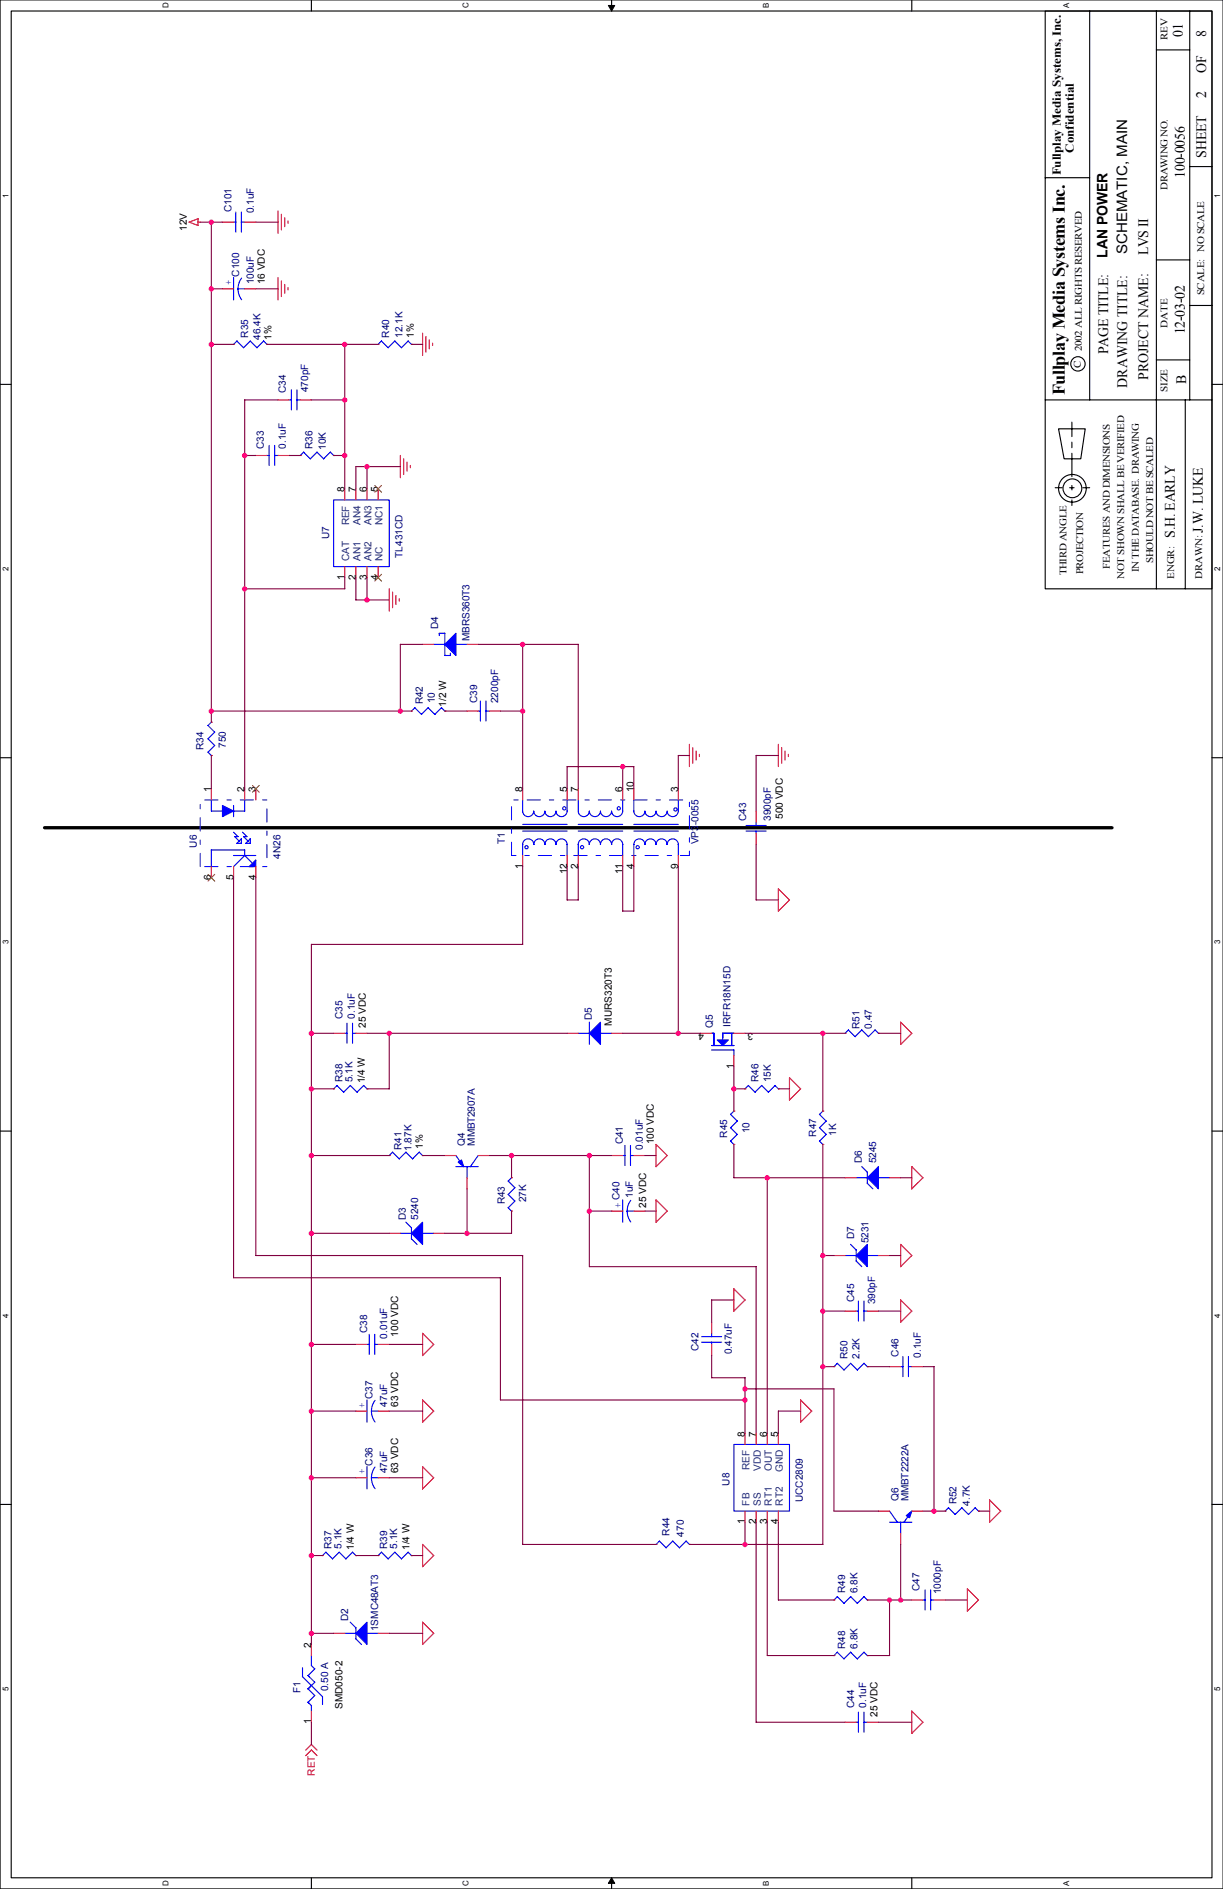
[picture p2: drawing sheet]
<svg xmlns="http://www.w3.org/2000/svg" width="279mm" height="432mm" viewBox="0 0 279 432" stroke-linecap="round" stroke-linejoin="round" font-family="sans-serif">
<path d="M0 0h279.4v431.8h-279.4zM2.6 2.5h274.3v426.7h-274.3z" fill="none" stroke="#000" stroke-width=".25"/>
<g fill="#fff">
<path d="M.3 385.6h2v1h-2z"/>
<path d="M277.1 385.6h2.1v1h-2.1z"/>
</g>
<path d="M0 343.9h2.6M276.9 343.9h2.5" fill="none" stroke="#000" stroke-width=".25"/>
<g fill="#fff">
<path d="M.3 300.2h2v1h-2z"/>
<path d="M277.1 300.2h2.1v1h-2.1z"/>
</g>
<path d="M0 258.6h2.6M276.9 258.6h2.5" fill="none" stroke="#000" stroke-width=".25"/>
<g fill="#fff">
<path d="M.3 214.9h2v1h-2z"/>
<path d="M277.1 214.9h2.1v1h-2.1z"/>
</g>
<path d="M0 173.2h2.6M276.9 173.2h2.5" fill="none" stroke="#000" stroke-width=".25"/>
<g fill="#fff">
<path d="M.3 129.5h2v1h-2z"/>
<path d="M277.1 129.5h2.1v1h-2.1z"/>
</g>
<path d="M0 87.9h2.6M276.9 87.9h2.5" fill="none" stroke="#000" stroke-width=".25"/>
<g fill="#fff">
<path d="M.3 44.2h2v1h-2z"/>
<path d="M277.1 44.2h2.1v1h-2.1z"/>
<path d="M36.9 429.9h2v1.2h-2z"/>
<path d="M36.9 .6h2v1.3h-2z"/>
<path d="M105.4 429.9h2.1v1.2h-2.1z"/>
<path d="M105.4 .6h2.1v1.3h-2.1z"/>
</g>
<path d="M71.1 0v2.5M71.1 429.2v2.6" fill="none" stroke="#000" stroke-width=".25"/>
<g fill="#fff">
<path d="M174 429.9h2v1.2h-2z"/>
<path d="M174 .7h2v1.2h-2z"/>
</g>
<path d="M139.7 0v2.5M139.7 429.2v2.6" fill="none" stroke="#000" stroke-width=".25"/>
<path d="M139 1.2h1.4l-.7 1.3zM139.7 429.2l.7 1.3h-1.4z" fill="#000" stroke="#000" stroke-width=".23"/>
<g fill="#fff">
<path d="M242.6 429.9h2v1.2h-2z"/>
<path d="M242.6 .7h2v1.2h-2z"/>
</g>
<g fill="none" stroke="#000" stroke-width=".25">
<path d="M208.3 0v2.5M238.8 2.5h38.1v88.9h-38.1zM248.9 2.5v88.9M264.2 2.5v132.1M264.2 11.4h7.6M271.8 2.5v88.9M271.8 38.1h5.1M238.8 40.6h10.1M264.2 59.4h7.6M271.8 69.8h5.1M238.8 91.4v43.2h38.1v-43.2M241.8 98h6.1l-1 6.9h-3.8z"/>
<path d="M244.9 96.5v3.3M264.2 82.3h7.6M270.8 91.4v43.2M241.1 111.5h1.5M244.4 111.5h1M244.9 101.1v1.2M244.9 103.6v5.3M244.9 111v1M244.9 114.3v1.2M247.4 111.5h1.5M208.3 429.2v2.6"/>
<circle cx="246.3" cy="83.2" r="1.64"/>
<circle cx="245" cy="111.6" r="2.15"/>
<circle cx="245" cy="111.6" r="3.2"/>
</g>
<path d="M10.2 189.2h243.8" fill="none" stroke="#000" stroke-width=".76"/>
<g fill="none" stroke="#f00" stroke-width=".25">
<path d="M45.2 50v1.6M45.2 50.8h.6M45.3 50l-2.1 .8 2 .7M50.8 50.8h2.6M55.9 50.8h2.5M63.5 48.2v5.1M64.3 49v3.6M65 49.8v2M65.8 50.5v.5M50.8 66h2.6M53.4 78.7h.1M55.9 66h2.5"/>
<path d="M61 78.7h.1M63.5 63.5v5.1M64.3 64.2v3.6M65 65v2.1M65.8 65.7v.6M86.4 78.7h.1M94 78.7h.1M96.5 76.2v5.1M97.3 76.9v3.6M98.1 77.7v2.1M98.8 78.4v.6M63.5 91.4h2.6"/>
<path d="M68.6 91.4h2.5M58.4 104.1h2.6M63.5 104.1h2.6M68.6 104.1h.1M76.2 104.1h.1M78.8 111.7v2.6M81.3 111.7v2.6M83.8 111.7v2.6M86.4 111.7v2.6M91.5 104.1v5.1M92.2 104.9v3.5M93 105.6v2.1"/>
<path d="M93.7 106.4v.5M78.8 129.5v2.6M81.3 129.5v2.6M83.8 129.5v2.6M86.4 129.5v2.6M88.9 134.6v5.1M89.7 135.3v3.6M90.4 136.1v2.1M91.2 136.9v.5M96.5 147.3h2.6M106.7 147.3h2.5M48.3 172.7h.1"/>
<path d="M48.3 165.1h.1M94 162.5h.1M101.6 162.5h.1M106.7 162.5h2.5M111.8 162.5h2.5M157.5 170.1v5.1M158.3 170.9v3.6M159 171.7v2M159.8 172.4v.6M177.8 170.1v5.1M178.6 170.9v3.6M179.3 171.7v2"/>
<path d="M180.1 172.4v.6M48.3 180.3v2.6M48.3 198.1v2.5M53.4 198.1v2.5M55.9 180.3v2.6M58.4 180.3v2.6M58.4 198.1v2.5M119.4 180.3v2.6M119.4 195.6v2.5M129.6 180.3v2.6M129.6 195.6v2.5M132.1 180.3v2.6"/>
<path d="M132.1 195.6v2.5M142.3 180.3v2.6M142.3 195.6v2.5M144.8 180.3v2.6M144.8 195.6v2.5M155 180.3v2.6M155 195.6v2.5M172.7 185.4v2.5M172.7 190.5v2.5M177.8 208.3v-5.1l2.6 2.5-2.6 2.6M76.2 236.2h2.6M81.3 236.2h2.5"/>
<path d="M129.6 236.2h2.5M139.7 236.2h2.6M160 236.2h2.6M167.7 236.2h2.5M193.1 236.2h.1M200.7 236.2h.1M208.3 236.2l-2.6 2.6M208.3 236.2l-2.5-2.6v5.1M76.2 248.9h.1M83.8 248.9h.1M167.7 254h.1M167.7 241.3v2.5"/>
<path d="M170.2 248.9h.1M177.8 248.9h.1M182.9 248.9l-2.6 2.6M182.9 248.9l-2.5-2.6v5.1M188 254h.1M88.9 264.1h.1M96.5 264.1h.1M101.6 264.1h2.6M106.7 269.2v2.6M109.2 264.1h2.6M116.9 276.8h.1M116.9 269.2h.1"/>
<path d="M139.7 264.1h2.6M139.7 276.8h2.6M144.8 264.1h2.5M144.8 276.8h2.5M149.9 266.7v-5.1l2.5 2.6-2.5 2.5M149.9 274.3v5.1l2.5-2.6M149.9 274.3l2.5 2.6M167.7 261.6h.1M188 261.6h.1M193.1 269.2h2.5M203.2 269.2h2.6M208.3 271.8v-5.1l2.6 2.5-2.6 2.6"/>
<path d="M88.9 281.9h2.6M99.1 281.9h2.5M167.7 299.7v-5.1l2.5 2.6-2.6 2.5M190.5 287h2.6M193.1 299.7h2.5M198.1 299.7h2.6M200.7 287h2.5M205.8 284.4v5.1M205.8 284.5l2.5 2.5M208.3 299.7l-2.6 2.6M208.3 287l-2.6 2.6M208.3 299.7l-2.5-2.6v5.1"/>
<path d="M81.3 307.3h2.5M86.4 307.3h2.5M96.5 309.9v-5.1l2.6 2.5-2.6 2.6M162.6 302.2v2.6M162.6 307.3v2.6M190.5 312.4h.1M198.1 312.4h.1M203.2 312.4h2.6M208.3 312.4h2.5M81.3 337.8h2.5M81.3 322.6h2.5M86.4 337.8h2.5"/>
<path d="M86.4 322.6h2.5M96.5 325.1v-5.1l2.6 2.6-2.6 2.5M96.5 335.2l2.6 2.6-2.6 2.5zM170.2 327.6v2.6M172.7 327.6v2.6M175.3 327.6v2.6M177.8 327.6v2.6M182.9 325.1v-5.1l2.5 2.6-2.5 2.5M73.7 355.6h.1M81.3 355.6h.1M86.4 355.6h.1M94 355.6h.1"/>
<path d="M96.5 358.1v-5.1l2.6 2.6-2.6 2.5M149.9 353h.1M157.5 353h.1M170.2 345.4v2.6M172.7 345.4v2.6M175.3 345.4v2.6M177.8 345.4v2.6M200.7 345.4h2.5M205.8 350.5v2.5M208.3 345.4h2.5M215.9 345.4h.1M223.5 345.4h.1"/>
<path d="M226.1 348v-5.1l2.5 2.5-2.5 2.6M71.1 375.9v2.5M76.2 373.4h2.6M86.4 373.4h2.5M96.5 370.8v5.1l2.6-2.5-2.6-2.6M190.5 378.4h.1M190.5 365.7h.1M198.1 378.4h.1M198.1 365.7h.1M208.3 365.7h2.5M213.4 365.7h2.5M221 368.3v-5.1l2.6 2.6-2.6 2.5"/>
<path d="M71.1 391.1v2.6M193.1 393.7h2.5M198.1 393.7h2.6M208.3 396.2v-5.1l2.6 2.6-2.6 2.5M69.8 400l1.3-1.2 1.3 1.2M69.8 401.3l1.3-1.3 1.3 1.3"/>
</g>
<g fill="none" stroke="#00f" stroke-width=".25">
<path d="M53.4 50.8h.5M53.9 48.5v4.6M55.1 50.8h.8M55.1 48.5v4.6M53.4 63.5v5.1M53.4 78.7l.7-.8 1.6 1.6M54.4 66h1.5M55.2 63.6l-.5 .9-.3 1.5 .1 1.1 .7 1.4M60.2 78l.8 .7M60.2 77.9l-1.5 1.6-1.5-1.6-1.6 1.6M86.4 78.7l.8-.8 1.5 1.6M90.2 78l1.5 1.5 1.6-1.6 .7 .8"/>
<path d="M90.2 77.9l-1.5 1.6M66.1 91.4h.5M66.6 89.1v4.6M67.8 91.4h.8M67.8 89.1v4.6M61 104.1h.5M61.5 101.8v4.6M62.7 104.1h.8M62.8 101.8v4.6M69.4 103.4l1.5 1.5M69.4 103.3l-.8 .8M72.4 103.4l1.6 1.5"/>
<path d="M72.4 103.3l-1.5 1.6M75.5 103.4l.7 .7M75.5 103.3l-1.6 1.6M76.2 114.3h12.7v15.2h-12.7zM99.1 147.3h2.5M101.6 144.7v5.1h1.3v-.5M101.6 144.8h-1.3l.1 .5M104.1 147.3h2.6M47.5 165.8l1.6 1.5-1.6 1.6 1.5 1.5M48.3 165.1l-.8 .7M49.1 170.4l-1.6 1.5 .8 .8M94.8 161.8l1.5 1.5"/>
<path d="M94.8 161.8l-.8 .7M97.8 161.8l1.6 1.5M97.8 161.8l-1.5 1.5M100.9 161.8l.7 .8M100.9 161.8l-1.6 1.5M109.2 162.5h.6M109.7 160.2v4.6M111 162.5h.8M111 160.2v4.6M48.3 182.9v2.5M53.3 195.6h5.1M53.4 184.1v2.6"/>
<path d="M53.4 190.2l1 1.1M53.6 191.2h.8M53.6 191.2l1.1 1.1M54.1 192.8h1.1M55.1 192.8v-1.1l-1 1.1M55.4 190.2l1 1.1M55.9 194.3h-7.6v3.8M55.9 182.8v2.6h-7.6M55.9 194.3v1.3M55.9 195.6l1.8 1.8M55.9 195.5l-2.5 2.6M56.4 191.2h-.8l1.1 1.1"/>
<path d="M57.2 191.7v1.1h-1zM119.4 195.6v-2.6a1.27 1.27 0 0 1 1.3-1.3 1.27 1.27 0 0 1 1.2 1.3 1.27 1.27 0 0 1 1.3-1.3 1.27 1.27 0 0 1 1.3 1.3 1.27 1.27 0 0 1 1.3-1.3 1.27 1.27 0 0 1 1.2 1.3 1.27 1.27 0 0 1 1.3-1.3 1.27 1.27 0 0 1 1.3 1.3v2.6M119.4 185.4a1.27 1.27 0 0 0 1.3 1.3 1.27 1.27 0 0 0 1.2-1.3 1.27 1.27 0 0 0 1.3 1.3 1.27 1.27 0 0 0 1.3-1.3 1.27 1.27 0 0 0 1.3 1.3 1.27 1.27 0 0 0 1.2-1.3 1.27 1.27 0 0 0 1.3 1.3 1.27 1.27 0 0 0 1.3-1.3M119.4 190h10.2M119.4 182.9v2.5M119.4 188.4h10.2M129.6 182.9v2.5M132.1 195.6v-2.6a1.27 1.27 0 0 1 1.3-1.3 1.27 1.27 0 0 1 1.2 1.3 1.27 1.27 0 0 1 1.3-1.3 1.27 1.27 0 0 1 1.3 1.3 1.27 1.27 0 0 1 1.3-1.3 1.27 1.27 0 0 1 1.2 1.3 1.27 1.27 0 0 1 1.3-1.3 1.27 1.27 0 0 1 1.3 1.3v2.6M132.1 185.4a1.27 1.27 0 0 0 1.3 1.3 1.27 1.27 0 0 0 1.2-1.3 1.27 1.27 0 0 0 1.3 1.3 1.27 1.27 0 0 0 1.3-1.3 1.27 1.27 0 0 0 1.3 1.3 1.27 1.27 0 0 0 1.2-1.3 1.27 1.27 0 0 0 1.3 1.3 1.27 1.27 0 0 0 1.3-1.3M132.1 190h10.2M132.1 188.4h10.2M132.1 182.9v2.5"/>
<path d="M142.3 182.9v2.5M144.8 195.6v-2.6a1.27 1.27 0 0 1 1.3-1.3 1.27 1.27 0 0 1 1.2 1.3 1.27 1.27 0 0 1 1.3-1.3 1.27 1.27 0 0 1 1.3 1.3 1.27 1.27 0 0 1 1.3-1.3 1.27 1.27 0 0 1 1.2 1.3 1.27 1.27 0 0 1 1.3-1.3 1.27 1.27 0 0 1 1.3 1.3v2.6M144.8 185.4a1.27 1.27 0 0 0 1.3 1.3 1.27 1.27 0 0 0 1.2-1.3 1.27 1.27 0 0 0 1.3 1.3 1.27 1.27 0 0 0 1.3-1.3 1.27 1.27 0 0 0 1.3 1.3 1.27 1.27 0 0 0 1.2-1.3 1.27 1.27 0 0 0 1.3 1.3 1.27 1.27 0 0 0 1.3-1.3M144.8 190h10.2M144.8 188.4h10.2M144.8 182.9v2.5M155 182.9v2.5M170.4 188.7h4.6M170.4 190h4.6M172.7 187.9v.8M172.7 189.9v.6M78.8 236.2h.5"/>
<path d="M79.3 233.9v4.6M80.5 236.2h.8M80.5 233.9v4.6M132.1 236.2h2.5M134.6 233.6v5.1M137.2 236.2h2.5M162.6 239h5.1M162.6 236.2h.5v2.8M165.1 236.2h2.6M165.1 236.2v1.5M167.2 236.2v2.8M193.1 236.2l.7-.8 1.6 1.6"/>
<path d="M199.9 235.4l.8 .8M199.9 235.4l-1.5 1.6-1.5-1.6-1.6 1.6M77 248.1l1.5 1.6M77 248.1l-.8 .8M80 248.1l1.6 1.6M80.1 248.1l-1.6 1.6M83.1 248.1l.8 .8M83.1 248.1l-1.5 1.6M162.6 240h5.1v1.3M166.9 257.8l1.5 1.5-1.5 1.5 .8 .8M167.7 254l-.8 .7 1.5 1.5-1.5 1.6M171 248.1l1.5 1.6"/>
<path d="M171 248.1l-.8 .8M174 248.1l1.6 1.6M174 248.1l-1.5 1.6M177.1 248.1l.7 .8M177.1 248.1l-1.6 1.6M187.2 257.8l1.6 1.5-1.6 1.5 .8 .8M188 254l-.8 .7 1.6 1.5-1.6 1.6M89.7 263.4l1.5 1.5M89.7 263.4l-.8 .7M91.2 264.9l1.6-1.5 1.5 1.5M92.7 279.4l1.3 1.2M96.6 264.2l-.8-.8-1.5 1.5"/>
<path d="M104.1 266.7h5.1M104.1 264.1l1.8 2.6M106.7 266.7v2.5M109.2 264.1l-1.8 2.6M116.1 276.1l.8 .7M116.1 273l1.5 1.6M116.1 270l1.5 1.5M116.9 269.2l-.8 .8M117.6 274.5l-1.5 1.6M117.6 271.5l-1.5 1.5M142.3 274.3v5.1M142.3 264.1h.5"/>
<path d="M142.8 261.8v4.6M143.3 276.8h1.5M144 264.1h.8M144 261.8v4.6M144.1 274.4l-.5 .9-.3 1.5 .1 1.1 .7 1.4M195.6 269.2h2.5M196.8 266.7l1.3 1.2M198.1 267.9v2.6l1.3 1.3M200.7 269.2h2.5M91.4 281.9h2.6M94 283.2l1.3 1.3M94 280.6v2.6"/>
<path d="M96.5 281.9h2.6M193 287h2.6M194.3 284.4l1.3 1.3M195.6 288.2l1.3 1.3M195.6 299.7h.5M195.6 285.7v2.6M196.1 297.4v4.6M197.4 299.7h.7M197.4 297.4v4.6M198.1 287h2.6M83.8 307.3h.6M83.8 320v5.1"/>
<path d="M84.3 305v4.6M85.6 307.3h.8M85.6 305v4.6M160.3 305.5h4.6M160.3 306.8h4.6M162.6 304.8v.8M162.6 306.8v.5M191.3 311.6l1.5 1.6 1.6-1.6 1.5 1.6M191.3 311.6l-.8 .8M198.2 312.4l-.8-.8-1.5 1.6M205.8 312.4h.5M206.3 310.1v4.6"/>
<path d="M207.5 312.4h.8M207.5 310.1v4.6M83.8 335.2v5.1M84.9 337.8h1.5M84.9 322.6h1.5M85.7 335.3l-.5 1-.3 1.5 .1 1.1 .7 1.4M85.7 320.1l-.5 .9-.3 1.6 .1 1 .7 1.5M167.7 330.2h12.7v15.2h-12.7zM74.4 354.8l1.6 1.6M74.5 354.8l-.8 .8M76 356.3l1.5-1.5 1.5 1.6M80.5 354.8l.8 .8"/>
<path d="M80.6 354.8l-1.6 1.5M86.4 355.6l.8-.8 1.5 1.6M90.2 354.8l1.5 1.6M90.2 354.8l-1.5 1.5M94 355.6l-.7-.8-1.6 1.5M149.9 353l.8-.7 1.5 1.5M156.7 352.3l.8 .8M156.8 352.3l-1.6 1.5-1.5-1.5-1.5 1.5M203.2 345.4l1.8 2.6M203.2 348h5.1M205.8 348v2.5M208.3 345.4l-1.8 2.6"/>
<path d="M216.7 344.7l1.5 1.5M216.7 344.6l-.8 .8M219.7 344.7l1.6 1.5M219.8 344.6l-1.6 1.6M222.8 344.7l.8 .7M222.8 344.6l-1.5 1.6M71.1 378.4v2.3M78.7 373.4h2.6M80 370.8l1.3 1.3v2.5l1.3 1.3M83.8 373.4h2.6M191.3 377.7l1.5 1.5M191.3 365l1.5 1.5 1.6-1.5 1.5 1.5"/>
<path d="M191.3 377.7l-.8 .7M191.3 365l-.8 .7M194.3 377.7l1.6 1.5M194.4 377.7l-1.6 1.5M197.4 377.7l.8 .8M197.4 377.7l-1.5 1.5M198.2 365.8l-.8-.8-1.5 1.5M210.8 365.7h.6M211.3 363.4v4.6M212.6 365.7h.8M212.6 363.4v4.6M69.1 383.2l4.6 4.6v1.8"/>
<path d="M69.1 381.2v2.1M70.4 389.1l.7 .8v1.2M71.1 380.7l.8 .8-1.5 1.5 1.5 1.5M71.9 384.5l-1.5 1.6 1.5 1.5-1.5 1.5M195.6 393.7h.5M196.1 391.4v4.6M197.4 393.7h.7M197.4 391.4v4.6"/>
<circle cx="120.3" cy="193.7" r=".38"/>
<circle cx="128.9" cy="184.8" r=".38"/>
<circle cx="133" cy="193.7" r=".38"/>
<circle cx="141.4" cy="184.8" r=".38"/>
<circle cx="145.7" cy="193.7" r=".38"/>
<circle cx="154.3" cy="185" r=".38"/>
</g>
<g fill="#00f" stroke="#00f" stroke-width=".25">
<path d="M207 346.4l1.3-1-.5 1.5z" fill-rule="evenodd"/>
<path d="M58.4 196.6v1.5h-1.5z" fill-rule="evenodd"/>
<path d="M50.8 184.1l2.6 1.3-2.6 1.3z" fill-rule="evenodd"/>
<path d="M163.9 237.7h2.5l-1.3 1.3z" fill-rule="evenodd"/>
<path d="M94 281.9l2.5-2.5v5.1z" fill-rule="evenodd"/>
<path d="M81.3 373.4l2.5-2.6v5.1z" fill-rule="evenodd"/>
<path d="M198.1 269.2l2.6-2.5v5.1z" fill-rule="evenodd"/>
<path d="M104.7 265.7l.7-.5 .5 1.5z" fill-rule="evenodd"/>
<path d="M134.6 236.2l2.6-2.5v5z" fill-rule="evenodd"/>
<path d="M101.6 147.3l2.6-2.5v5z" fill-rule="evenodd"/>
<path d="M198.1 284.5v5l-2.5-2.5z" fill-rule="evenodd"/>
</g>
<path d="M45.7 198.1v-15.2h15.3v15.2h-15.3M116.9 195.6v-12.7h40.6v12.7h-40.6" fill="none" stroke="#00f" stroke-width=".23" stroke-dasharray="3 2 1 2"/>
<path d="M85.6 111l1.6 1.5M87.2 111l-1.6 1.5M85.6 131.3l1.6 1.5M87.2 131.3l-1.6 1.5M57.7 179.6l1.5 1.5M59.2 179.5l-1.5 1.6M47.5 199.9l1.6 1.5M49.1 199.9l-1.6 1.5" fill="none" stroke="#804000" stroke-width=".23"/>
<g fill="none" stroke="#800040" stroke-width=".25">
<path d="M45.7 50.8h5.1M48.3 50.8v114.3M58.4 50.8h5.1M48.3 66h2.5M48.3 78.7h5.1M58.4 66h5.1M61 78.7h25.4M78.8 78.7v33M94 78.7h2.6M55.9 91.4v88.9M55.9 91.4h7.6M71.1 91.4h7.7"/>
<path d="M55.9 104.1h2.6M66.1 104.1h2.5M76.2 104.1h2.6M83.8 106.6v5.1M91.5 106.7l-10.2-.1v5.1M78.8 132v2.6h-22.9M81.3 132v5.1h7.6M83.8 132v5.1M96.6 147.3h-5.1v15.2M109.2 147.3h22.9v33M119.4 147.3v33M48.3 172.7v7.6"/>
<path d="M48.3 162.5h45.7M101.6 162.5h5.1M114.3 162.5h5.1M142.3 175.2v5.1M155 172.7h2.5M155 172.7v7.6M172.7 172.7v12.7M172.7 172.7h5.1M119.4 198.1v17.8h-48.3M129.6 180.3v-5.1h15.2v5.1M132.1 198.1v7.6h-2.5v-7.6M142.3 198.1v10.2"/>
<path d="M144.8 198.1v10.2M155 198.1v38.1M172.7 193v12.7h5.1M53.4 200.6v91.5h60.9v27.9h55.9M58.4 200.6v86.4h61v66h30.5M71.1 215.9v160M142.3 208.3h2.5M71.1 236.2h5.1M83.8 236.2h45.8M88.9 236.2v12.7h-5.1M142.3 236.2h17.8M170.2 236.2h22.9"/>
<path d="M188 236.2v17.8M200.7 236.2h5.1M71.1 248.9h5.1M167.7 248.9h2.5M167.7 243.8v10.2M177.8 248.9h2.6M71.1 264.1h17.8M96.5 264.1h5.1M106.7 271.7v10.2M111.8 264.1h27.9M116.9 276.8v5.1h-15.3M116.9 264.1v5.1"/>
<path d="M134.6 264.1v25.4h38.2M134.6 276.8h5.1M147.3 276.8h2.6M147.3 264.1h2.6M167.7 261.6v7.6h25.4M175.3 269.2v58.4M188 261.6v91.4M205.8 269.2h2.5M71.1 281.9h17.8M167.7 297.2l-5.1-.1v5.1M172.7 289.5v38.1M188 299.7h5.1"/>
<path d="M188 287h2.5M200.7 299.7h5.1M203.2 287h2.6M71.1 307.3h10.2M88.9 307.3h7.7M162.6 309.8v5.1h7.6v12.7M170.2 317.5h20.3M188 312.4h2.5M190.5 317.5v27.9h10.2M198.1 312.4h5.1M210.8 312.4h2.6M213.4 312.4v33"/>
<path d="M71.1 337.8h10.2M71.1 322.6h10.2M88.9 337.8h7.7M88.9 322.6h7.7M177.8 322.6h5.1M177.8 322.5v5.1M71.1 355.6h2.6M81.3 355.6h5.1M94 355.6h2.6M157.5 353h30.5M170.2 347.9v5.1M172.7 347.9v45.8h20.4"/>
<path d="M175.3 347.9v30.5h15.2M177.8 347.9v17.8h12.7M205.8 353v12.7M210.8 345.4h5.1M223.5 345.4h2.6M71.1 373.4h5.1M88.9 373.4h7.7M198.1 365.7h10.2M198.1 378.4h5.1M203.2 365.7v12.7M215.9 365.7h5.1M71.1 393.7v5.1"/>
<path d="M200.7 393.7h7.6"/>
</g>
<g fill="#f0f" stroke="#f0f" stroke-width=".25">
<circle cx="71.1" cy="373.4" r=".5"/>
<circle cx="71.1" cy="322.6" r=".5"/>
<circle cx="71.1" cy="307.3" r=".5"/>
<circle cx="205.7" cy="365.8" r=".5"/>
<circle cx="188" cy="236.2" r=".5"/>
<circle cx="175.3" cy="269.2" r=".5"/>
<circle cx="167.6" cy="248.9" r=".5"/>
<circle cx="134.6" cy="264.2" r=".5"/>
<circle cx="188" cy="287" r=".5"/>
<circle cx="188" cy="299.7" r=".5"/>
<circle cx="188" cy="312.4" r=".5"/>
<circle cx="170.2" cy="353.1" r=".5"/>
<circle cx="213.4" cy="345.4" r=".5"/>
<circle cx="71.1" cy="264.2" r=".5"/>
<circle cx="71.1" cy="281.9" r=".5"/>
<circle cx="116.8" cy="264.2" r=".5"/>
<circle cx="106.7" cy="281.9" r=".5"/>
<circle cx="170.2" cy="320" r=".5"/>
<circle cx="88.9" cy="236.2" r=".5"/>
<circle cx="71.1" cy="236.2" r=".5"/>
<circle cx="71.1" cy="248.9" r=".5"/>
<circle cx="154.9" cy="236.2" r=".5"/>
<circle cx="91.4" cy="162.6" r=".5"/>
<circle cx="119.4" cy="162.6" r=".5"/>
<circle cx="119.4" cy="147.3" r=".5"/>
<circle cx="83.8" cy="137.2" r=".5"/>
<circle cx="55.9" cy="134.6" r=".5"/>
<circle cx="83.8" cy="106.7" r=".5"/>
<circle cx="78.7" cy="104.1" r=".5"/>
<circle cx="78.7" cy="91.4" r=".5"/>
<circle cx="78.7" cy="78.7" r=".5"/>
<circle cx="48.3" cy="162.6" r=".5"/>
<circle cx="48.3" cy="78.7" r=".5"/>
<circle cx="55.9" cy="104.1" r=".5"/>
<circle cx="203.2" cy="365.8" r=".5"/>
<circle cx="142.2" cy="175.3" r=".5"/>
<circle cx="71.1" cy="355.6" r=".5"/>
<circle cx="71.1" cy="337.8" r=".5"/>
<circle cx="134.6" cy="276.9" r=".5"/>
<circle cx="170.2" cy="317.5" r=".5"/>
<circle cx="48.3" cy="66" r=".5"/>
<circle cx="48.3" cy="50.8" r=".5"/>
</g>
<text font-size="4.1" x="243.3" y="90.4" transform="rotate(-90 243.3 90.4)">Fullplay Media Systems Inc.</text>
<g font-size="3.3">
<text x="270.2" y="8.4" transform="rotate(-90 270.2 8.4)">01</text>
<text x="275.5" y="8.4" transform="rotate(-90 275.5 8.4)">8</text>
<text x="275.5" y="16.7" transform="rotate(-90 275.5 16.7)">OF</text>
<text x="275.5" y="22.3" transform="rotate(-90 275.5 22.3)">2</text>
<text x="270.7" y="40.6" transform="rotate(-90 270.7 40.6)">100-0056</text>
<text x="275.5" y="36" transform="rotate(-90 275.5 36)">SHEET</text>
<text x="253" y="58.9" transform="rotate(-90 253 58.9)">LAN POWER</text>
<text x="257.5" y="58.1" transform="rotate(-90 257.5 58.1)">SCHEMATIC, MAIN</text>
<text x="262.3" y="58.4" transform="rotate(-90 262.3 58.4)">LVS II</text>
<text x="270.7" y="76.4" transform="rotate(-90 270.7 76.4)">12-03-02</text>
<text x="253.2" y="81" transform="rotate(-90 253.2 81)">PAGE TITLE:</text>
<text x="257.5" y="88.6" transform="rotate(-90 257.5 88.6)">DRAWING TITLE:</text>
<text x="262.3" y="86.8" transform="rotate(-90 262.3 86.8)">PROJECT NAME:</text>
<text x="271" y="87.9" transform="rotate(-90 271 87.9)">B</text>
<text x="268.4" y="122.9" transform="rotate(-90 268.4 122.9)">S.H. EARLY</text>
<text x="274.8" y="121.9" transform="rotate(-90 274.8 121.9)">J.W. LUKE</text>
</g>
<g font-size="2.8">
<text x="245.3" y="34.9" transform="rotate(-90 245.3 34.9)">Confidential</text>
<text x="242.3" y="40.1" transform="rotate(-90 242.3 40.1)">Fullplay Media Systems, Inc.</text>
</g>
<g font-size="2.3">
<text x="266.7" y="9.1" transform="rotate(-90 266.7 9.1)">REV</text>
<text x="266.7" y="43.4" transform="rotate(-90 266.7 43.4)">DRAWING NO.</text>
<text x="42.7" y="52.8" transform="rotate(-90 42.7 52.8)">12V</text>
<text x="60.5" y="65" transform="rotate(-90 60.5 65)">16 VDC</text>
<text x="275.1" y="67.5" transform="rotate(-90 275.1 67.5)">SCALE: NO SCALE</text>
<text x="62" y="77.7" transform="rotate(-90 62 77.7)">1%</text>
<text x="94.5" y="77.2" transform="rotate(-90 94.5 77.2)">1%</text>
<text x="266.7" y="74.9" transform="rotate(-90 266.7 74.9)">DATE</text>
<text x="247.2" y="80.2" transform="rotate(-90 247.2 80.2)">2002 ALL RIGHTS RESERVED</text>
<text x="246.9" y="84.1" transform="rotate(-90 246.9 84.1)">C</text>
<text x="266.7" y="89.6" transform="rotate(-90 266.7 89.6)">SIZE</text>
<text x="78.7" y="112.5" transform="rotate(-90 78.7 112.5)">8</text>
<text x="81.3" y="112.5" transform="rotate(-90 81.3 112.5)">7</text>
<text x="83.8" y="112.5" transform="rotate(-90 83.8 112.5)">6</text>
<text x="86.4" y="112.5" transform="rotate(-90 86.4 112.5)">5</text>
<text x="243.6" y="131.6" transform="rotate(-90 243.6 131.6)">THIRD ANGLE</text>
<text x="247.4" y="131.3" transform="rotate(-90 247.4 131.3)">PROJECTION</text>
<text x="253.5" y="130" transform="rotate(-90 253.5 130)">FEATURES AND DIMENSIONS</text>
<text x="260.1" y="130.8" transform="rotate(-90 260.1 130.8)">IN THE DATABASE. DRAWING</text>
<text x="263.4" y="128.8" transform="rotate(-90 263.4 128.8)">SHOULD NOT BE SCALED</text>
<text x="78.7" y="132.6" transform="rotate(-90 78.7 132.6)">1</text>
<text x="81.3" y="132.6" transform="rotate(-90 81.3 132.6)">2</text>
<text x="83.8" y="132.6" transform="rotate(-90 83.8 132.6)">3</text>
<text x="86.4" y="132.6" transform="rotate(-90 86.4 132.6)">4</text>
<text x="256.8" y="132.3" transform="rotate(-90 256.8 132.3)">NOT SHOWN SHALL BE VERIFIED</text>
<text x="268.3" y="132.3" transform="rotate(-90 268.3 132.3)">ENGR:</text>
<text x="274.6" y="132.3" transform="rotate(-90 274.6 132.3)">DRAWN:</text>
<text x="101.9" y="161.5" transform="rotate(-90 101.9 161.5)">1/2 W</text>
<text x="48.3" y="181.1" transform="rotate(-90 48.3 181.1)">1</text>
<text x="55.9" y="181.1" transform="rotate(-90 55.9 181.1)">2</text>
<text x="58.4" y="181.1" transform="rotate(-90 58.4 181.1)">3</text>
<text x="119.4" y="181.1" transform="rotate(-90 119.4 181.1)">8</text>
<text x="129.5" y="181.1" transform="rotate(-90 129.5 181.1)">5</text>
<text x="132.1" y="181.1" transform="rotate(-90 132.1 181.1)">7</text>
<text x="142.2" y="181.1" transform="rotate(-90 142.2 181.1)">6</text>
<text x="144.8" y="181.1" transform="rotate(-90 144.8 181.1)">10</text>
<text x="154.9" y="181.1" transform="rotate(-90 154.9 181.1)">3</text>
<text x="178.9" y="187.2" transform="rotate(-90 178.9 187.2)">500 VDC</text>
<text x="48.3" y="201.1" transform="rotate(-90 48.3 201.1)">6</text>
<text x="53.3" y="201.1" transform="rotate(-90 53.3 201.1)">5</text>
<text x="58.4" y="201.1" transform="rotate(-90 58.4 201.1)">4</text>
<text x="119.4" y="198.6" transform="rotate(-90 119.4 198.6)">1</text>
<text x="129.5" y="199.9" transform="rotate(-90 129.5 199.9)">12</text>
<text x="132.1" y="198.6" transform="rotate(-90 132.1 198.6)">2</text>
<text x="142.2" y="199.9" transform="rotate(-90 142.2 199.9)">11</text>
<text x="144.8" y="198.6" transform="rotate(-90 144.8 198.6)">4</text>
<text x="154.9" y="198.6" transform="rotate(-90 154.9 198.6)">9</text>
<text x="83.6" y="234.9" transform="rotate(-90 83.6 234.9)">25 VDC</text>
<text x="139.7" y="234.4" transform="rotate(-90 139.7 234.4)">MURS320T3</text>
<text x="160.8" y="236.2" transform="rotate(-180 160.8 236.2)">4</text>
<text x="172.1" y="236.2" transform="rotate(-180 172.1 236.2)">3</text>
<text x="167.6" y="244.3" transform="rotate(-90 167.6 244.3)">1</text>
<text x="83.4" y="247.6" transform="rotate(-90 83.4 247.6)">1/4 W</text>
<text x="96.6" y="262.6" transform="rotate(-90 96.6 262.6)">1%</text>
<text x="149.4" y="261.6" transform="rotate(-90 149.4 261.6)">100 VDC</text>
<text x="147.6" y="276.1" transform="rotate(-90 147.6 276.1)">25 VDC</text>
<text x="91" y="305.5" transform="rotate(-90 91 305.5)">100 VDC</text>
<text x="91" y="321.5" transform="rotate(-90 91 321.5)">63 VDC</text>
<text x="170.2" y="328.4" transform="rotate(-90 170.2 328.4)">8</text>
<text x="172.7" y="328.4" transform="rotate(-90 172.7 328.4)">7</text>
<text x="175.3" y="328.4" transform="rotate(-90 175.3 328.4)">6</text>
<text x="177.8" y="328.4" transform="rotate(-90 177.8 328.4)">5</text>
<text x="91" y="336.8" transform="rotate(-90 91 336.8)">63 VDC</text>
<text x="170.2" y="348.5" transform="rotate(-90 170.2 348.5)">1</text>
<text x="172.7" y="348.5" transform="rotate(-90 172.7 348.5)">2</text>
<text x="175.3" y="348.5" transform="rotate(-90 175.3 348.5)">3</text>
<text x="177.8" y="348.5" transform="rotate(-90 177.8 348.5)">4</text>
<text x="80.8" y="354.3" transform="rotate(-90 80.8 354.3)">1/4 W</text>
<text x="93.5" y="354.3" transform="rotate(-90 93.5 354.3)">1/4 W</text>
<text x="71.1" y="376.7" transform="rotate(-90 71.1 376.7)">2</text>
<text x="71.1" y="394.2" transform="rotate(-90 71.1 394.2)">1</text>
<text x="78.3" y="390.6" transform="rotate(-90 78.3 390.6)">SMD050-2</text>
<text x="200.4" y="392.4" transform="rotate(-90 200.4 392.4)">25 VDC</text>
</g>
<g font-size="2.3" fill="#000080">
<text x="52.9" y="48.5" transform="rotate(-90 52.9 48.5)">C101</text>
<text x="58" y="48.7" transform="rotate(-90 58 48.7)">0.1uF</text>
<text x="54.7" y="63.2" transform="rotate(-90 54.7 63.2)">C100</text>
<text x="58" y="65" transform="rotate(-90 58 65)">100uF</text>
<text x="56.7" y="77.2" transform="rotate(-90 56.7 77.2)">R35</text>
<text x="59.5" y="77.7" transform="rotate(-90 59.5 77.7)">46.4K</text>
<text x="88.9" y="77.2" transform="rotate(-90 88.9 77.2)">R40</text>
<text x="92" y="77.2" transform="rotate(-90 92 77.2)">12.1K</text>
<text x="65.3" y="89.9" transform="rotate(-90 65.3 89.9)">C34</text>
<text x="70.4" y="89.6" transform="rotate(-90 70.4 89.6)">470pF</text>
<text x="60.2" y="102.6" transform="rotate(-90 60.2 102.6)">C33</text>
<text x="65.3" y="102.6" transform="rotate(-90 65.3 102.6)">0.1uF</text>
<text x="71.4" y="102.6" transform="rotate(-90 71.4 102.6)">R36</text>
<text x="74.5" y="102.8" transform="rotate(-90 74.5 102.8)">10K</text>
<text x="75.2" y="123.2" transform="rotate(-90 75.2 123.2)">U7</text>
<text x="92" y="127.5" transform="rotate(-90 92 127.5)">TL431CD</text>
<text x="100.1" y="143.7" transform="rotate(-90 100.1 143.7)">D4</text>
<text x="107.2" y="146.5" transform="rotate(-90 107.2 146.5)">MBRS360T3</text>
<text x="96.6" y="161" transform="rotate(-90 96.6 161)">R42</text>
<text x="99.4" y="160.8" transform="rotate(-90 99.4 160.8)">10</text>
<text x="109" y="160.8" transform="rotate(-90 109 160.8)">C39</text>
<text x="113.8" y="160.8" transform="rotate(-90 113.8 160.8)">2200pF</text>
<text x="46.5" y="171.4" transform="rotate(-90 46.5 171.4)">R34</text>
<text x="51.6" y="170.9" transform="rotate(-90 51.6 170.9)">750</text>
<text x="170.5" y="187.7" transform="rotate(-90 170.5 187.7)">C43</text>
<text x="176.1" y="187.7" transform="rotate(-90 176.1 187.7)">3900pF</text>
<text x="45" y="193.8" transform="rotate(-90 45 193.8)">U6</text>
<text x="64.1" y="196.3" transform="rotate(-90 64.1 196.3)">4N26</text>
<text x="115.4" y="193" transform="rotate(-90 115.4 193)">T1</text>
<text x="159.6" y="193" transform="rotate(-90 159.6 193)">VP3-0055</text>
<text x="78.3" y="232.9" transform="rotate(-90 78.3 232.9)">C35</text>
<text x="81.1" y="232.9" transform="rotate(-90 81.1 232.9)">0.1uF</text>
<text x="135.2" y="233.2" transform="rotate(-90 135.2 233.2)">D5</text>
<text x="162.9" y="234.9" transform="rotate(-90 162.9 234.9)">Q5</text>
<text x="166.9" y="234.7" transform="rotate(-90 166.9 234.7)">IRFR18N15D</text>
<text x="196.4" y="235.2" transform="rotate(-90 196.4 235.2)">R51</text>
<text x="199.2" y="235.2" transform="rotate(-90 199.2 235.2)">0.47</text>
<text x="78.3" y="247.4" transform="rotate(-90 78.3 247.4)">R38</text>
<text x="80.6" y="247.4" transform="rotate(-90 80.6 247.4)">5.1K</text>
<text x="173.3" y="247.4" transform="rotate(-90 173.3 247.4)">R46</text>
<text x="176.1" y="247.4" transform="rotate(-90 176.1 247.4)">15K</text>
<text x="91.7" y="262.9" transform="rotate(-90 91.7 262.9)">R41</text>
<text x="94" y="263.1" transform="rotate(-90 94 263.1)">1.87K</text>
<text x="106.2" y="261.9" transform="rotate(-90 106.2 261.9)">Q4</text>
<text x="108.5" y="261.9" transform="rotate(-90 108.5 261.9)">MMBT2907A</text>
<text x="142.3" y="261.6" transform="rotate(-90 142.3 261.6)">C41</text>
<text x="146.9" y="262.9" transform="rotate(-90 146.9 262.9)">0.01uF</text>
<text x="166.2" y="260.1" transform="rotate(-90 166.2 260.1)">R45</text>
<text x="171.2" y="259.1" transform="rotate(-90 171.2 259.1)">10</text>
<text x="186.5" y="259.8" transform="rotate(-90 186.5 259.8)">R47</text>
<text x="191.1" y="259.6" transform="rotate(-90 191.1 259.6)">1K</text>
<text x="196.9" y="265.9" transform="rotate(-90 196.9 265.9)">D6</text>
<text x="200.2" y="265.9" transform="rotate(-90 200.2 265.9)">5245</text>
<text x="115.4" y="275.3" transform="rotate(-90 115.4 275.3)">R43</text>
<text x="120.2" y="274.8" transform="rotate(-90 120.2 274.8)">27K</text>
<text x="144.6" y="273.8" transform="rotate(-90 144.6 273.8)">1uF</text>
<text x="92.8" y="278.9" transform="rotate(-90 92.8 278.9)">D3</text>
<text x="95.5" y="278.9" transform="rotate(-90 95.5 278.9)">5240</text>
<text x="195.1" y="283.2" transform="rotate(-90 195.1 283.2)">D7</text>
<text x="198.4" y="284.2" transform="rotate(-90 198.4 284.2)">5231</text>
<text x="195.1" y="297.7" transform="rotate(-90 195.1 297.7)">C45</text>
<text x="199.9" y="298.2" transform="rotate(-90 199.9 298.2)">390pF</text>
<text x="83.9" y="304.8" transform="rotate(-90 83.9 304.8)">C38</text>
<text x="88.4" y="306" transform="rotate(-90 88.4 306)">0.01uF</text>
<text x="159.6" y="308.8" transform="rotate(-90 159.6 308.8)">C42</text>
<text x="167.2" y="309.6" transform="rotate(-90 167.2 309.6)">0.47uF</text>
<text x="193.6" y="310.6" transform="rotate(-90 193.6 310.6)">R50</text>
<text x="196.4" y="310.6" transform="rotate(-90 196.4 310.6)">2.2K</text>
<text x="205.3" y="310.1" transform="rotate(-90 205.3 310.1)">C46</text>
<text x="210.4" y="310.4" transform="rotate(-90 210.4 310.4)">0.1uF</text>
<text x="85.1" y="319.8" transform="rotate(-90 85.1 319.8)">C37</text>
<text x="88.4" y="321.5" transform="rotate(-90 88.4 321.5)">47uF</text>
<text x="85.1" y="335" transform="rotate(-90 85.1 335)">C36</text>
<text x="88.4" y="336.8" transform="rotate(-90 88.4 336.8)">47uF</text>
<text x="166.7" y="339.6" transform="rotate(-90 166.7 339.6)">U8</text>
<text x="183.4" y="343.4" transform="rotate(-90 183.4 343.4)">UCC2809</text>
<text x="205.3" y="343.1" transform="rotate(-90 205.3 343.1)">Q6</text>
<text x="207.6" y="343.1" transform="rotate(-90 207.6 343.1)">MMBT2222A</text>
<text x="218.5" y="343.9" transform="rotate(-90 218.5 343.9)">R52</text>
<text x="221.5" y="344.1" transform="rotate(-90 221.5 344.1)">4.7K</text>
<text x="153" y="351" transform="rotate(-90 153 351)">R44</text>
<text x="156.3" y="351.3" transform="rotate(-90 156.3 351.3)">470</text>
<text x="75.7" y="354.1" transform="rotate(-90 75.7 354.1)">R37</text>
<text x="78" y="354.1" transform="rotate(-90 78 354.1)">5.1K</text>
<text x="88.4" y="354.1" transform="rotate(-90 88.4 354.1)">R39</text>
<text x="90.7" y="354.1" transform="rotate(-90 90.7 354.1)">5.1K</text>
<text x="193.1" y="364.2" transform="rotate(-90 193.1 364.2)">R49</text>
<text x="195.9" y="364.2" transform="rotate(-90 195.9 364.2)">6.8K</text>
<text x="210.1" y="363.7" transform="rotate(-90 210.1 363.7)">C47</text>
<text x="214.9" y="364.5" transform="rotate(-90 214.9 364.5)">1000pF</text>
<text x="79.5" y="370.6" transform="rotate(-90 79.5 370.6)">D2</text>
<text x="86.4" y="372.9" transform="rotate(-90 86.4 372.9)">1SMC48AT3</text>
<text x="193.1" y="376.9" transform="rotate(-90 193.1 376.9)">R48</text>
<text x="195.9" y="376.9" transform="rotate(-90 195.9 376.9)">6.8K</text>
<text x="68.6" y="387.1" transform="rotate(-90 68.6 387.1)">F1</text>
<text x="75" y="386.6" transform="rotate(-90 75 386.6)">0.50 A</text>
<text x="195.1" y="390.4" transform="rotate(-90 195.1 390.4)">C44</text>
<text x="197.9" y="390.4" transform="rotate(-90 197.9 390.4)">0.1uF</text>
</g>
<g font-size="2.3" fill="#00f">
<text x="52.9" y="65.3" transform="rotate(-90 52.9 65.3)">+</text>
<text x="141.8" y="276.1" transform="rotate(-90 141.8 276.1)">+ C40</text>
<text x="83.4" y="321.8" transform="rotate(-90 83.4 321.8)">+</text>
<text x="83.4" y="337" transform="rotate(-90 83.4 337)">+</text>
</g>
<g font-size="2.3" fill="#004080">
<text x="82.3" y="120" transform="rotate(-90 82.3 120)">AN4</text>
<text x="84.9" y="120" transform="rotate(-90 84.9 120)">AN3</text>
<text x="79.8" y="120.1" transform="rotate(-90 79.8 120.1)">REF</text>
<text x="87.4" y="120.1" transform="rotate(-90 87.4 120.1)">NC1</text>
<text x="79.8" y="128.2" transform="rotate(-90 79.8 128.2)">CAT</text>
<text x="82.3" y="128.2" transform="rotate(-90 82.3 128.2)">AN1</text>
<text x="84.9" y="128.2" transform="rotate(-90 84.9 128.2)">AN2</text>
<text x="87.4" y="128.2" transform="rotate(-90 87.4 128.2)">NC</text>
<text x="171.2" y="336" transform="rotate(-90 171.2 336)">REF</text>
<text x="173.8" y="336.3" transform="rotate(-90 173.8 336.3)">VDD</text>
<text x="176.3" y="336.3" transform="rotate(-90 176.3 336.3)">OUT</text>
<text x="178.9" y="336.5" transform="rotate(-90 178.9 336.5)">GND</text>
<text x="171.2" y="344.1" transform="rotate(-90 171.2 344.1)">FB</text>
<text x="173.8" y="344.1" transform="rotate(-90 173.8 344.1)">SS</text>
<text x="176.3" y="344.1" transform="rotate(-90 176.3 344.1)">RT1</text>
<text x="178.9" y="344.1" transform="rotate(-90 178.9 344.1)">RT2</text>
</g>
<text font-size="2.3" fill="#f00" x="71.9" y="405.9" transform="rotate(-90 71.9 405.9)">RET</text>
<g font-size="1.8">
<text x="38.5" y="1.9" transform="rotate(-90 38.5 1.9)">D</text>
<text x="107.1" y="1.9" transform="rotate(-90 107.1 1.9)">C</text>
<text x="175.6" y="1.9" transform="rotate(-90 175.6 1.9)">B</text>
<text x="244.2" y="1.9" transform="rotate(-90 244.2 1.9)">A</text>
<text x="1.9" y="45.2" transform="rotate(-90 1.9 45.2)">1</text>
<text x="278.8" y="45.2" transform="rotate(-90 278.8 45.2)">1</text>
<text x="1.9" y="130.5" transform="rotate(-90 1.9 130.5)">2</text>
<text x="278.8" y="130.5" transform="rotate(-90 278.8 130.5)">2</text>
<text x="1.9" y="215.9" transform="rotate(-90 1.9 215.9)">3</text>
<text x="278.8" y="215.9" transform="rotate(-90 278.8 215.9)">3</text>
<text x="1.9" y="301.2" transform="rotate(-90 1.9 301.2)">4</text>
<text x="278.8" y="301.2" transform="rotate(-90 278.8 301.2)">4</text>
<text x="1.9" y="386.6" transform="rotate(-90 1.9 386.6)">5</text>
<text x="278.8" y="386.6" transform="rotate(-90 278.8 386.6)">5</text>
<text x="38.5" y="431.1" transform="rotate(-90 38.5 431.1)">D</text>
<text x="107.1" y="431.1" transform="rotate(-90 107.1 431.1)">C</text>
<text x="175.6" y="431.1" transform="rotate(-90 175.6 431.1)">B</text>
<text x="244.2" y="431.1" transform="rotate(-90 244.2 431.1)">A</text>
</g>
</svg>
